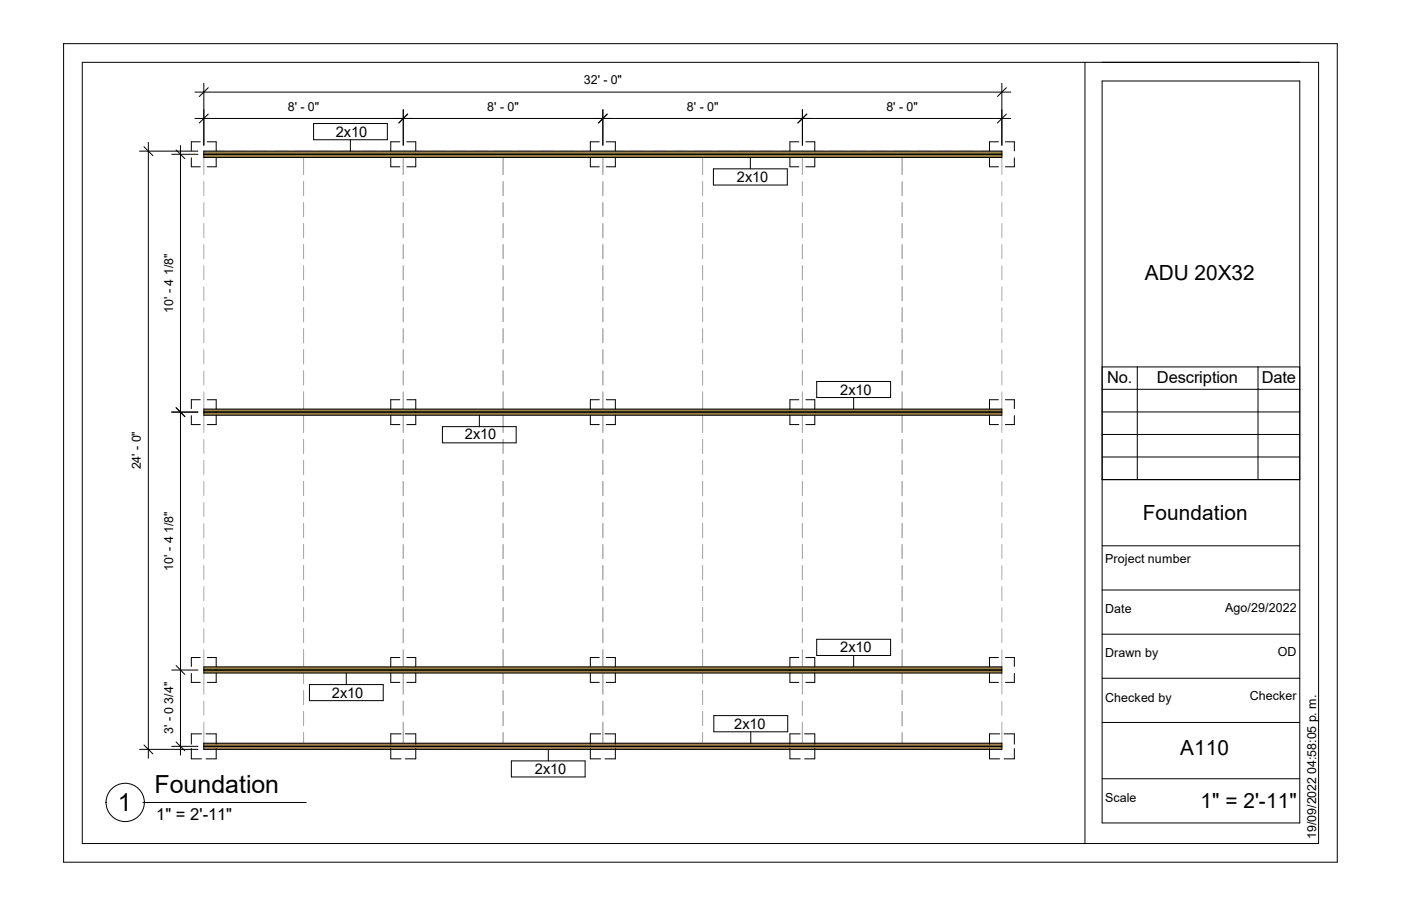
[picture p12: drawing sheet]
<svg xmlns="http://www.w3.org/2000/svg" width="432mm" height="279mm" viewBox="0 0 432 279" stroke-linecap="round" stroke-linejoin="round" font-family="sans-serif">
<path d="M62.8 46.6h246v2h-246zM62.8 205.7h246v1.9h-246zM62.8 126.2h246v1.9h-246z" fill-rule="evenodd" fill="#998146"/>
<path d="M62.8 229.2h246v1.9h-246z" fill-rule="evenodd" fill="#a28153"/>
<g fill="none" stroke="#aaa" stroke-width=".31">
<path d="M62.8 56v4.3M69.3 46.6h-6.5v7.2M71.5 46.6h4.3M77.9 46.6h4.4M84.4 46.6h4.3M90.9 46.6h5.3M93.6 48.6v5.2M93.6 56v4.3M98.3 46.6h4.4M104.9 46.6h4.3M111.3 46.6h4.4M117.8 46.6h13"/>
<path d="M124.3 48.6v5.2M124.3 56v4.3M133 46.6h4.3M139.4 46.6h4.4M145.9 46.6h4.3M152.4 46.6h5.3M155.1 48.6v5.2M155.1 56v4.3M159.9 46.6h4.3M166.3 46.6h4.3M172.8 46.6h4.4M179.3 46.6h13"/>
<path d="M185.8 48.6v5.2M185.8 56v4.3M194.4 46.6h4.4M200.9 46.6h4.4M207.4 46.6h4.4M213.9 46.6h5.3M216.5 48.6v5.2M216.5 56v4.3M221.4 46.6h4.3M227.8 46.6h4.4M234.3 46.6h4.3M240.8 46.6h13"/>
<path d="M247.3 48.6v5.2M247.3 56v4.3M255.9 46.6h4.4M262.4 46.6h4.3M268.9 46.6h4.3M275.4 46.6h5.3M278 48.6v5.2M278 56v4.3M282.8 46.6h4.4M289.3 46.6h4.4M295.8 46.6h4.3M302.3 46.6h6.5v7.2"/>
<path d="M308.8 56v4.3M62.8 62.5v4.3M62.8 69v4.3M62.8 75.4v4.4M93.6 62.5v4.3M93.6 69v4.3M93.6 75.4v4.4M124.3 62.5v4.3M124.3 69v4.3M124.3 75.4v4.4M155.1 62.5v4.3M155.1 69v4.3"/>
<path d="M155.1 75.4v4.4M185.8 62.5v4.3M185.8 69v4.3M185.8 75.4v4.4M216.5 62.5v4.3M216.5 69v4.3M216.5 75.4v4.4M247.3 62.5v4.3M247.3 69v4.3M247.3 75.4v4.4M278 62.5v4.3M278 69v4.3"/>
<path d="M278 75.4v4.4M308.8 62.5v4.3M308.8 69v4.3M308.8 75.4v4.4M62.8 82v4.3M62.8 88.4v4.4M62.8 94.9v4.3M93.6 82v4.3M93.6 88.4v4.4M93.6 94.9v4.3M124.3 82v4.3M124.3 88.4v4.4"/>
<path d="M124.3 94.9v4.3M155.1 82v4.3M155.1 88.4v4.4M155.1 94.9v4.3M185.8 82v4.3M185.8 88.4v4.4M185.8 94.9v4.3M216.5 82v4.3M216.5 88.4v4.4M216.5 94.9v4.3M247.3 82v4.3M247.3 88.4v4.4"/>
<path d="M247.3 94.9v4.3M278 82v4.3M278 88.4v4.4M278 94.9v4.3M308.8 82v4.3M308.8 88.4v4.4M308.8 94.9v4.3M62.8 101.4v4.3M62.8 107.9v4.3M62.8 114.4v4.3M93.6 101.4v4.3M93.6 107.9v4.3"/>
<path d="M93.6 114.4v4.3M124.3 101.4v4.3M124.3 107.9v4.3M124.3 114.4v4.3M155.1 101.4v4.3M155.1 107.9v4.3M155.1 114.4v4.3M185.8 101.4v4.3M185.8 107.9v4.3M185.8 114.4v4.3M216.5 101.4v4.3M216.5 107.9v4.3"/>
<path d="M216.5 114.4v4.3M247.3 101.4v4.3M247.3 107.9v4.3M247.3 114.4v4.3M278 101.4v4.3M278 107.9v4.3M278 114.4v4.3M308.8 101.4v4.3M308.8 107.9v4.3M308.8 114.4v4.3M62.8 120.9v5.1M62.8 128.2v5.1"/>
<path d="M62.8 135.5v4.3M93.6 120.9v5.3M93.6 128.1v5.2M93.6 135.5v4.3M124.3 120.9v5.3M124.3 128.1v5.2M124.3 135.5v4.3M155.1 120.9v5.3M155.1 128.1v5.2M155.1 135.5v4.3M185.8 120.9v5.3M185.8 128.1v5.2"/>
<path d="M185.8 135.5v4.3M216.5 120.9v5.3M216.5 128.1v5.2M216.5 135.5v4.3M247.3 120.9v5.3M247.3 128.1v5.2M247.3 135.5v4.3M278 120.9v5.3M278 128.1v5.2M278 135.5v4.3M308.8 120.9v5.1M308.8 128.2v5.1"/>
<path d="M308.8 135.5v4.3M62.8 142v4.3M62.8 148.5v4.3M62.8 155v4.3M93.6 142v4.3M93.6 148.5v4.3M93.6 155v4.3M124.3 142v4.3M124.3 148.5v4.3M124.3 155v4.3M155.1 142v4.3M155.1 148.5v4.3"/>
<path d="M155.1 155v4.3M185.8 142v4.3M185.8 148.5v4.3M185.8 155v4.3M216.5 142v4.3M216.5 148.5v4.3M216.5 155v4.3M247.3 142v4.3M247.3 148.5v4.3M247.3 155v4.3M278 142v4.3M278 148.5v4.3"/>
<path d="M278 155v4.3M308.8 142v4.3M308.8 148.5v4.3M308.8 155v4.3M62.8 161.5v4.3M62.8 167.9v4.4M62.8 174.4v4.3M93.6 161.5v4.3M93.6 167.9v4.4M93.6 174.4v4.3M124.3 161.5v4.3M124.3 167.9v4.4"/>
<path d="M124.3 174.4v4.3M155.1 161.5v4.3M155.1 167.9v4.4M155.1 174.4v4.3M185.8 161.5v4.3M185.8 167.9v4.4M185.8 174.4v4.3M216.5 161.5v4.3M216.5 167.9v4.4M216.5 174.4v4.3M247.3 161.5v4.3M247.3 167.9v4.4"/>
<path d="M247.3 174.4v4.3M278 161.5v4.3M278 167.9v4.4M278 174.4v4.3M308.8 161.5v4.3M308.8 167.9v4.4M308.8 174.4v4.3M62.8 180.9v4.4M62.8 187.4v4.3M62.8 193.9v4.3M93.6 180.9v4.4M93.6 187.4v4.3"/>
<path d="M93.6 193.9v4.3M124.3 180.9v4.4M124.3 187.4v4.3M124.3 193.9v4.3M155.1 180.9v4.4M155.1 187.4v4.3M155.1 193.9v4.3M185.8 180.9v4.4M185.8 187.4v4.3M185.8 193.9v4.3M216.5 180.9v4.4M216.5 187.4v4.3"/>
<path d="M216.5 193.9v4.3M247.3 180.9v4.4M247.3 187.4v4.3M247.3 193.9v4.3M278 180.9v4.4M278 187.4v4.3M278 193.9v4.3M308.8 180.9v4.4M308.8 187.4v4.3M308.8 193.9v4.3M62.8 200.4v5.1M62.8 207.7v6.4"/>
<path d="M62.8 216.2v4.4M93.6 200.4v5.3M93.6 207.6v3.2M93.6 213v4.3M93.6 219.5v4.3M124.3 200.4v5.3M124.3 207.6v6.5M124.3 216.2v4.4M155.1 200.4v5.3M155.1 207.6v3.2M155.1 213v4.3M155.1 219.5v4.3"/>
<path d="M185.8 200.4v5.3M185.8 207.6v6.5M185.8 216.2v4.4M216.5 200.4v5.3M216.5 207.6v3.2M216.5 213v4.3M216.5 219.5v4.3M247.3 200.4v5.3M247.3 207.6v6.5M247.3 216.2v4.4M278 200.4v5.3M278 207.6v3.2"/>
<path d="M278 213v4.3M278 219.5v4.3M308.8 200.4v5.1M308.8 207.7v6.4M308.8 216.2v4.4M62.8 222.7v8.4h6.5M71.5 231.1h4.3M77.9 231.1h4.4M84.4 231.1h4.3M90.9 231.1h5.3M93.6 225.9v3.3M98.3 231.1h4.4"/>
<path d="M104.9 231.1h4.3M111.3 231.1h4.4M117.8 231.1h13M124.3 222.7v6.5M133 231.1h4.3M139.4 231.1h4.4M145.9 231.1h4.3M152.4 231.1h5.3M155.1 225.9v3.3M159.9 231.1h4.3M166.3 231.1h4.3M172.8 231.1h4.4"/>
<path d="M179.3 231.1h13M185.8 222.7v6.5M194.4 231.1h4.4M200.9 231.1h4.4M207.4 231.1h4.4M213.9 231.1h5.3M216.5 225.9v3.3M221.4 231.1h4.3M227.8 231.1h4.4M234.3 231.1h4.3M240.8 231.1h13M247.3 222.7v6.5"/>
<path d="M255.9 231.1h4.4M262.4 231.1h4.3M268.9 231.1h4.3M275.4 231.1h5.3M278 225.9v3.3M282.8 231.1h4.4M289.3 231.1h4.4M295.8 231.1h4.3M308.8 222.7v8.4h-6.5"/>
</g>
<g fill="none" stroke="#000" stroke-width=".31">
<path d="M96.6 38.1h22.8v5h-22.8zM59 48.7v2.7h2.7M61.7 43.7h-2.7v2.8M62.8 46.6h246v2h-246zM62.8 47.6h246M63.9 43.7h2.7v2.8M66.6 48.7v2.7h-2.7M108 43.1v3.5M120.4 48.7v2.7h2.8M123.2 43.7h-2.8v2.8M125.4 43.7h2.7v2.8M128.1 48.7v2.7h-2.7"/>
<path d="M181.9 48.7v2.7h2.8M184.7 43.7h-2.8v2.8M186.9 43.7h2.8v2.8M189.7 48.7v2.7h-2.8M219.9 52.1h22.8v5h-22.8zM231.3 48.6v3.5M243.5 48.7v2.7h2.7M246.2 43.7h-2.7v2.8M248.4 43.7h2.7v2.8M251.1 48.7v2.7h-2.7M305 48.7v2.7h2.7M307.7 43.7h-2.7v2.8"/>
<path d="M309.9 43.7h2.7v2.8M312.6 48.7v2.7h-2.7M251.7 117.6h22.8v5h-22.8zM52.9 127.1h8.1M54.3 125.7l2.7 2.8M55.6 124.4v108.5M59 128.2v2.7h2.7M61.7 123.3h-2.7v2.7M62.8 126.2h246v1.9h-246zM62.8 127.1h246M63.9 123.3h2.7v2.7M66.6 128.2v2.7h-2.7"/>
<path d="M120.4 128.2v2.7h2.8M123.2 123.3h-2.8v2.7M125.4 123.3h2.7v2.7M128.1 128.2v2.7h-2.7M136.4 131.6h22.7v5h-22.7zM147.7 128.1v3.5M181.9 128.2v2.7h2.8M184.7 123.3h-2.8v2.7M186.9 123.3h2.8v2.7M189.7 128.2v2.7h-2.8M243.5 128.2v2.7h2.7M246.2 123.3h-2.7v2.7"/>
<path d="M248.4 123.3h2.7v2.7M251.1 128.2v2.7h-2.7M263.1 122.6v3.6M305 128.2v2.7h2.7M307.7 123.3h-2.7v2.7M309.9 123.3h2.7v2.7M312.6 128.2v2.7h-2.7M251.7 197.1h22.8v5h-22.8zM52.9 206.6h8.1M54.3 205.2l2.7 2.8M59 207.7v2.7h2.7M61.7 202.8h-2.7v2.7"/>
<path d="M62.8 205.7h246v1.9h-246zM62.8 206.6h246M63.9 202.8h2.7v2.7M66.6 207.7v2.7h-2.7M95.4 211.1h22.7v5h-22.7zM106.7 207.6v3.5M120.4 207.7v2.7h2.8M123.2 202.8h-2.8v2.7M125.4 202.8h2.7v2.7M128.1 207.7v2.7h-2.7M181.9 207.7v2.7h2.8M184.7 202.8h-2.8v2.7"/>
<path d="M186.9 202.8h2.8v2.7M189.7 207.7v2.7h-2.8M243.5 207.7v2.7h2.7M246.2 202.8h-2.7v2.7M248.4 202.8h2.7v2.7M251.1 207.7v2.7h-2.7M263.1 202.1v3.6M305 207.7v2.7h2.7M307.7 202.8h-2.7v2.7M309.9 202.8h2.7v2.7M312.6 207.7v2.7h-2.7M52.9 230.2h8.1"/>
<path d="M54.3 228.8l2.7 2.7M59 230.8v3.2h3.1M62.1 226.3h-3.1v3.2M62.8 229.2h246v1.9h-246zM62.8 230.2h246M63.5 226.3h3.1v3.2M66.6 230.8v3.2h-3.1M120.4 230.8v3.2h3.2M123.6 226.3h-3.2v3.2M125 226.3h3.1v3.2M128.1 230.8v3.2h-3.1M157.6 234.7h22.7v4.9h-22.7z"/>
<path d="M169 231.1v3.6M181.9 230.8v3.2h3.2M185.1 226.3h-3.2v3.2M186.5 226.3h3.2v3.2M189.7 230.8v3.2h-3.2M220 220.7h22.8v5h-22.8zM231.4 225.7v3.5M243.5 230.8v3.2h3.1M246.6 226.3h-3.1v3.2M248 226.3h3.1v3.2M251.1 230.8v3.2h-3.1M305 230.8v3.2h3.1"/>
<path d="M308.1 226.3h-3.1v3.2M309.5 226.3h3.1v3.2M312.6 230.8v3.2h-3.1"/>
</g>
<g fill="#fff">
<path d="M49.8 210.4h4.4v16h-4.4z"/>
<path d="M49.8 157.8h4.4v18.2h-4.4z"/>
</g>
<path d="M43 46.6h18M44.4 45.3l2.7 2.7M45.7 43.9v189.9M43 231.1h18M44.4 229.7l2.7 2.8" fill="none" stroke="#000" stroke-width=".31"/>
<path d="M39.9 133h4.4v11.8h-4.4z" fill="#fff"/>
<path d="M60.1 28.4h251.4M62.8 25.7v19.1M64.2 27.1l-2.8 2.7M308.8 25.7v19.1M310.2 27.1l-2.8 2.7" fill="none" stroke="#000" stroke-width=".31"/>
<path d="M179.9 22.6h11.8v4.2h-11.8z" fill="#fff"/>
<path d="M60.1 36.5h66.9M62.8 33.8v11M64.2 35.2l-2.8 2.7M124.3 33.8v11M125.6 35.2l-2.7 2.7" fill="none" stroke="#000" stroke-width=".31"/>
<path d="M88.7 30.7h9.7v4.3h-9.7z" fill="#fff"/>
<path d="M121.6 36.5h66.9M124.3 33.8v11M125.6 35.2l-2.7 2.7M185.8 33.8v11M187.2 35.2l-2.8 2.7" fill="none" stroke="#000" stroke-width=".31"/>
<path d="M150.2 30.7h9.7v4.3h-9.7z" fill="#fff"/>
<path d="M183.1 36.5h66.9M185.8 33.8v11M187.2 35.2l-2.8 2.7M247.3 33.8v11M248.7 35.2l-2.8 2.7" fill="none" stroke="#000" stroke-width=".31"/>
<path d="M211.7 30.7h9.7v4.3h-9.7z" fill="#fff"/>
<path d="M244.6 36.5h66.9M247.3 33.8v11M248.7 35.2l-2.8 2.7M308.8 33.8v11M310.2 35.2l-2.8 2.7" fill="none" stroke="#000" stroke-width=".31"/>
<path d="M273.2 30.7h9.7v4.3h-9.7z" fill="#fff"/>
<path d="M52.9 47.6h8.1M54.3 46.2l2.7 2.7M55.6 44.9v84.9M52.9 127.1h8.1M54.3 125.7l2.7 2.8" fill="none" stroke="#000" stroke-width=".31"/>
<path d="M49.8 78.2h4.4v18.2h-4.4z" fill="#fff"/>
<path d="M19.6 13.5h392.6v252.4h-392.6zM25.4 19.2h381v240.9h-381zM334.4 19.2v240.9M339.7 25h60.9v228.8h-60.9zM339.7 147.9h60.9M339.7 168.3h60.9M339.7 181.9h60.9M339.7 195.6h60.9M339.7 209.2h60.9M339.7 222.8h60.9M339.7 240.2h60.9" fill="none" stroke="#000" stroke-width=".31"/>
<g fill="#fff">
<path d="M340.7 243.9h9.6v4.3h-9.6z"/>
<path d="M340.7 212.9h20.4v4.4h-20.4z"/>
<path d="M340.7 199.3h16.3v4.3h-16.3z"/>
<path d="M340.7 185.7h8.1v4.3h-8.1z"/>
<path d="M340.7 170.3h26.4v4.3h-26.4z"/>
</g>
<g fill="none" stroke="#000" stroke-width=".31">
<path d="M339.7 113.2h60.9v34.7h-60.9zM350.5 113.2v34.7M387.7 113.2v34.7M339.7 134h60.9M339.7 127h60.9M339.7 120.1h60.9M339.7 140.9h60.9M44 247.5h50.4"/>
<circle cx="38.6" cy="247.5" r="5.9"/>
</g>
<g font-size="7.7">
<text x="47.7" y="244.6">Foundation</text>
<text x="36.3" y="250.1">1</text>
</g>
<g font-size="6.4">
<text x="352.8" y="86.3">ADU 20X32</text>
<text x="352.2" y="160.4">Foundation</text>
<text x="363.7" y="232.8">A110</text>
<text x="370" y="249.1">1&quot; = 2'-11&quot;</text>
</g>
<g font-size="5.1">
<text x="341.2" y="118.2">No.</text>
<text x="356.6" y="118.2">Description</text>
<text x="388.9" y="118.2">Date</text>
<text x="48.1" y="252.9">1&quot; = 2'-11&quot;</text>
</g>
<g font-size="4.5">
<text x="103.5" y="42.4">2x10</text>
<text x="227.1" y="56.1">2x10</text>
<text x="259" y="121.9">2x10</text>
<text x="143.3" y="135.5">2x10</text>
<text x="259" y="201.2">2x10</text>
<text x="102.2" y="215.2">2x10</text>
<text x="226.3" y="224.7">2x10</text>
<text x="164.8" y="238.7">2x10</text>
</g>
<g font-size="3.8">
<text x="179.9" y="26">32' - 0&quot;</text>
<text x="88.7" y="34.1">8' - 0&quot;</text>
<text x="150.2" y="34.1">8' - 0&quot;</text>
<text x="211.7" y="34.1">8' - 0&quot;</text>
<text x="273.2" y="34.1">8' - 0&quot;</text>
<text x="53.3" y="96.4" transform="rotate(-90 53.3 96.4)">10' - 4 1/8&quot;</text>
<text x="43.4" y="144.8" transform="rotate(-90 43.4 144.8)">24' - 0&quot;</text>
<text x="340.7" y="173.7">Project number</text>
<text x="53.3" y="175.9" transform="rotate(-90 53.3 175.9)">10' - 4 1/8&quot;</text>
<text x="340.7" y="189.1">Date</text>
<text x="377.6" y="188.6">Ago/29/2022</text>
<text x="340.7" y="202.7">Drawn by</text>
<text x="393.9" y="202.2">OD</text>
<text x="385.2" y="215.8">Checker</text>
<text x="340.7" y="216.4">Checked by</text>
<text x="53.3" y="226.4" transform="rotate(-90 53.3 226.4)">3' - 0 3/4&quot;</text>
<text x="340.7" y="247.4">Scale</text>
<text x="405.7" y="258.7" transform="rotate(-90 405.7 258.7)">19/09/2022 04:58:05 p. m.</text>
</g>
</svg>
